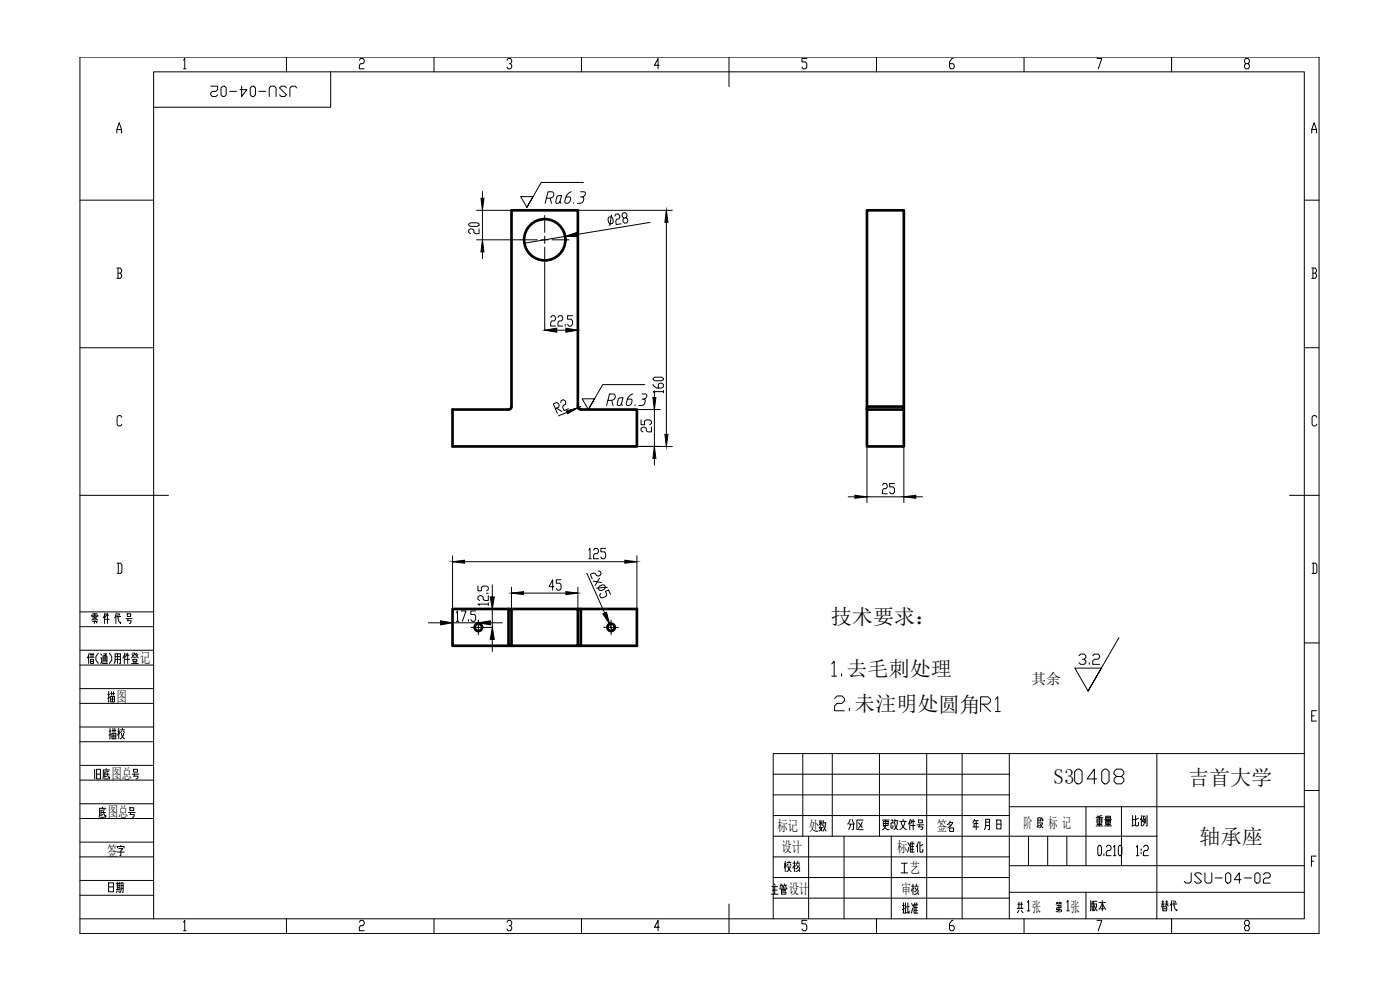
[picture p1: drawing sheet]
<svg xmlns="http://www.w3.org/2000/svg" width="420mm" height="297mm" viewBox="0 0 420 297" stroke-linecap="round" stroke-linejoin="round" font-family="sans-serif">
<!-- layer: 5 -->
<g fill="none" stroke="#000" stroke-width=".3">
<path d="M86 17.1v4.5M130.2 17.1v4.5M174.5 17.1v4.5M218.8 17.1v8.9M263 17.1v4.5M307.3 17.1v4.5M351.6 17.1v4.5M99.2 21.6v10.6h-53.1M24 60.1h22.1M391.4 60.1h4.5M24 104.3h22.1M391.4 104.3h4.5"/>
<path d="M24 148.6h26.6M387 148.6h8.9M391.4 192.9h4.5M391.4 226.1h-159.3v49.6M391.4 237.2h4.5M24 275.7h367.4v-254.1h-345.3v254.1M86 275.7v4.4M130.2 275.7v4.4M174.5 275.7v4.4M218.8 271.3v8.8M263 275.7v4.4M307.3 275.7v4.4"/>
<path d="M351.6 275.7v4.4"/>
</g>
<!-- layer: 9 -->
<path d="M24 17.1h371.9v263h-371.9z" fill="none" stroke="#000" stroke-width=".3"/>
<!-- layer: 10 -->
<g fill="none" stroke="#000" stroke-width=".3">
<path d="M55.1 18.1l.3-.5v3M107.9 18.1l.3-.5h.8l.3 .5v.5l-.3 .5h-.8l-.3 .5v1h1.4M152.1 18.1l.4-.5h.7l.4 .5v.5l-.4 .5h-.3M153.2 19.1l.4 .5v.5l-.4 .5h-.7l-.4-.5M197.9 19.6h-1.5l1.1-2v3M242.1 17.6h-1.4v1h1.1l.3 .5v1l-.3 .5h-.8l-.3-.5M286 17.6h-.3l-.7 1v1.5l.3 .5h.7l.4-.5v-.5l-.4-.5h-1M329.2 17.6h1.5l-1.1 3M373.9 19.1l-.4-.5v-.5l.4-.5h.7l.4 .5v.5l-.4 .5h-.7l-.4 .5v.5l.4 .5h.7l.4-.5v-.5l-.4-.5M35.1 39.9v-1l.7-2.1 .7 2.1v1M35.1 38.9h1.4M55.1 20.6h.7"/>
<path d="M393.7 39.9v-1l.7-2.1 .7 2.1v1M393.7 38.9h1.4M144.8 57.5v20.1M143 63.1h10.5M143 72h18.3M163.5 70.9v1.1h-1.1M163.5 64.7v5M163.5 74.2v24.9M164.6 72h-1.1v1.1M165.7 72h5.1M169.6 70.9l-12.2 2.1M173.4 63.1h28.4"/>
<path d="M195.1 66.7l-21.9 3.6M200 63.1v70.8M35.1 80.4h1l.4 .5v.6l-.4 .5M35.4 82h.7l.4 .5v.5l-.4 .5h-1M35.4 80.4v3.1M165.3 95.3l.3-.6h.8l.3 .6v.5l-.3 .5h-.8l-.3 .5v1h1.4M167.1 99.1h2.7M167.5 95.3l.3-.6h.7l.4 .6v.5l-.4 .5h-.7l-.3 .5v1h1.4M169.6 97.3v.5M171.8 94.7h-1.5v1.1h1.1l.4 .5v1l-.4 .5h-.7l-.4-.5M173.4 99.1v22.8M393.7 80.4h1l.4 .5v.6l-.4 .5"/>
<path d="M394 82h.7l.4 .5v.5l-.4 .5h-1M394 80.4v3.1M196 115.3v.4l1 .7h1.6l.5-.3v-.8l-.5-.3h-.5l-.5 .3v1.1M196 113.5l.5-.3h2.1l.5 .3v.4l-.5 .3h-2.1l-.5-.3zM196.4 117.2v22.4M199.1 117.5h-3.1l.5 .4M199.1 117.1v.8M36.6 125.2l-.4-.5h-.7l-.4 .5v2.1l.4 .5h.7l.4-.5M166.7 122.6l1-.4 .1-.6-.2-.5-.5-.3-1 .4 1.2 2.8M167 122.5l1.6 1M168.3 120.8l.1-.6 .7-.3 .5 .4 .2 .4-.1 .7-.7 .2-.1 .6 .4 1 1.3-.6M174.3 122l-6.7 2.8"/>
<path d="M182.3 133.9h19.5M191.1 122.9h7.1M192.4 126v1.4h1v-1l.6-.4h1l.5 .4v.7l-.5 .3M195.5 128.2v1.4h-1l-.5-.4v-.7l-.6-.3h-.5l-.5 .3v.7l.5 .4M260.2 133.9v16.9M271.3 133.9v16.9M395.2 125.2l-.3-.5h-.8l-.3 .5v2.1l.3 .5h.8l.3-.5M254.6 149.1h22.3M264.8 145.6l.4-.5h.7l.4 .5v.5l-.4 .5h-.7l-.4 .5v1.1h1.5M268.4 145.1h-1.4v1h1.1l.3 .5v1l-.3 .6h-.7l-.4-.6M35.1 169h1.1l.4 .5v2.1l-.4 .5h-1.1M35.5 169v3.1"/>
<path d="M135.8 166.8v20.1h7.8M135.8 168.5h55.3M143.4 175.8v1.5h1.1v-1.1l.5-.4h1l.5 .4v.7l-.5 .4M146 178h.5M146.5 178.7v1.5h-1l-.5-.4v-.7l-.5-.4h-.5l-.6 .4v.7l.6 .4M147.8 175.5v3.6M153.5 176.2v6.5M153.5 178h19.9M166.2 176h-1.4l1.1-2v3.1M168.4 174h-1.5v1h1.1l.4 .5v1l-.4 .6h-.7l-.4-.6M173.4 176.2v6.5M176.1 172l5.4 11.9"/>
<path d="M176.7 165.1l.4-.6v3.1M176.7 167.6h.7M178 174.3l2.5 .5M178.1 165.1l.4-.6h.7l.4 .6v.5l-.4 .5h-.7l-.4 .5v1h1.5M179.5 171.3l.6 .1 .3 .7-.3 .5-.5 .2-.6-.1-.3-.7-.6-.1-.9 .4 .5 1.4M179.9 175.9l.9-.4 .6 .1 .3 .6-.3 .6-.9 .4-.7-.1-.3-.7zM179.9 173.5l-1.3 2.1M180.3 178.1l-.4 .5 .3 .7 .7 .1 .9-.4 .3-.6-.4-1 .9-.4 .6 1.3M181.8 164.5h-1.5v1.1h1.1l.4 .5v1l-.4 .5h-.7l-.4-.5M182.3 176.2l-3.3 .3M191.1 166.8v15.9M393.8 169h1.1l.3 .5v2.1l-.3 .5h-1.1"/>
<path d="M394.1 169v3.1M24 199.5h22.1M24 195.1h22.1M24 188h22.1M24 183.6h22.1M26.6 196.6v2.5M26.7 196l-.5 1.4M26.9 197.2h1.3M27 196.4h1.2M27.2 197.8h.9v1.3h-.9zM27.2 198.4h.9M27.3 196v1.2"/>
<path d="M27.5 186l.6-.2 .3-.6 .4 .6 .5 .2M27.5 185v-.4h1.8v.4M27.8 186.4h1.3l-.2 .4M27.8 185.4h.3M27.8 185h.4M27.8 184.2h1.3M27.9 196v1.2M28.2 186h.5M28.3 186.4v.7M28.4 184.2v1M28.7 185h.4M28.8 185.4h.3"/>
<path d="M29.5 196l-.7 1v1l.7 1.1M30.2 197.4h.3v1.3l-.3 .4M30.2 196.2l.3 .4M30.5 198.7l.3 .4h1.4M30.9 198.7v-1.9h1.2l-.2 1.9M30.9 197.4h1.2M30.9 198h1.2M31.1 196.2h.8l-.4 .6v1.9M31.4 184.6v2.5M31.4 196.6l.1 .2M31.5 183.9l-.5 1.5M31.6 185.8h1.2"/>
<path d="M31.9 184.6l-.3 .6M31.9 184.2v.4h.7M32.2 183.9v3.2M32.8 196l.7 1v1l-.7 1.1M34.3 199.1l.3-.7v-2.2h1.5v2.9h-.2M34.6 197.8h1.5M34.6 197h1.5M34.8 184.6v2.5M34.9 183.9l-.5 1.5M35 185h1.2M35.3 196.2v2.9M35.4 183.9l.3 2.5 .5 .7v-.5"/>
<path d="M35.8 184.2l.1 .4M37.3 196.6v2.5M37.5 196l-.6 1.4M37.6 197.8h1.3M37.8 185.6h1.8M37.9 196.6l-.3 .6M37.9 196.2v.4h.8M38.2 184.2h1v.8h-1zM38.2 186.2h1.1l-.2 .9h-.3M38.3 196v3.1M38.4 185.6l-.1 .6M39.5 199.1h2"/>
<path d="M39.6 196.4l.3 .4M39.8 196h.7v.2l-1 1.2M39.9 197.8h1.2v.6h-1.2zM40.1 197.2h.8M40.2 198.4v.7M40.5 196.2l1 1.2M40.8 198.4v.7M41.1 196l-.3 .4M41.3 196.4l-.2 .4M128.6 186.9h3.6M135.9 182.7h11.9v5.5h-4.2v2.3M137 183.8l.3-.5v3.1"/>
<path d="M137 186.4h.7M138.4 183.3h1.5l-1.1 3.1M140.6 185.9v.5M142.8 183.3h-1.5v1h1.1l.4 .6v1l-.4 .5h-.7l-.4-.5M143.6 186v2.2h-2.3M146.5 181.3h-3.1l.6 .3M146.5 180.9v.7M147.2 186.9h3.6M147.8 191.9v3.6M183 187.2l.8 2.1M183.4 186v2.2h-2.2M185.6 188.2h-2.2v2.3"/>
<path d="M24 211h22.1M24 206.6h22.1M24 218.1h22.1M393.7 214.8h.7M395.1 213.2h-1.4v3.2h1.4M24 222.6h22.1M24 234.1h22.1M24 229.6h22.1M232.1 232.3h70.8M232.1 238.5h70.8M240.9 226.1v24.8M249.8 226.1v24.8"/>
<path d="M263.9 226.1v24.8M278.1 226.1v49.6M288.7 226.1v49.6M302.9 226.1v49.6M347.2 226.1v49.6M24 245.6h22.1M24 241.2h22.1M24 257.1h22.1M24 252.7h22.1M35.2 254.4v-.4h2.1v.4M35.2 255.7h2.1M35.7 254.6h1.1l-.5 .7v1.4h-.3"/>
<path d="M36.3 253.6v.4M232.1 257.1h70.8M232.1 244.7h70.8M232.1 250.9h115.1M242.7 250.9v24.8M245.9 246.9h.8M245.9 248.3h1M245.9 246.2l.1 .3M246.2 247.9l-.2 .6 .7 .9M246.3 246.2v1.5M246.6 247.3l-.3-.4-.4 .6M246.6 248.3l-.1 .6-.6 .5"/>
<path d="M246.7 246.2l-.1 .3M247.2 247.7l.7 1.7M247.2 246.9h.7M247.2 246.2l-.3 1.5M247.7 246.9l-.1 1.4-.6 1.1M253.3 250.9v24.8M267.5 250.9v24.8M285 246.8h.9v.2l-.6 .8-.9 .6M285 248.4h1.2v1.1h-1.2zM285 247.4l.3 .4M285.2 246.3l-.5 .9-.4 .2M292 248.1h1.8"/>
<path d="M292.3 246.2h1.3M292.5 245.8l-.5 1.1M293 246.2v2.7M293.5 247.1h-1.2v1M295.4 248.9l.4-1v-2.1h1.2v3.1h-.4M295.8 246.7h1.2M295.8 247.7h1.2M299.1 246h1.3v2.7h-1.3zM299.1 247.3h1.3M302.9 242h88.5M302.9 259.7h88.5M311.5 246.1h.5"/>
<path d="M311.5 246.9h.5M312 247.7l-.8 .2M312.1 245.3l-.6 .2v2.9M312.2 246.9h.7v.2l-.4 .8-.5 .5M312.2 247.3l.8 1.1M313 245.9v.4h-.3v-.8h-.3l-.3 1M325.9 242v17.7M329.8 253.6h.4l.4 .6v2l-.4 .5h-.4l-.3-.5v-2zM331.3 256.2v.5M332 254.2l.4-.6h.7l.3 .6v.5l-.3 .5h-.7l-.4 .5v1h1.4M334.2 254.2l.3-.6v3.1M334.2 256.7h.7"/>
<path d="M336 253.6h.3l.4 .6v2l-.4 .5h-.3l-.4-.5v-2zM336.6 242v17.7M341 254.2l.4-.6v3.1M341 256.7h.7M342.5 254.7v.5M342.5 255.7v.5M343.2 254.2l.3-.6h.8l.3 .6v.5l-.3 .5h-.8l-.3 .5v1h1.4M393.6 258.4h.7M395 256.9h-1.4v3.1M24 264.2h22.1M24 268.6h22.1M55.1 276.7l.3-.6v3.2"/>
<path d="M55.1 279.3h.7M107.9 276.7l.3-.6h.8l.3 .6v.5l-.3 .5h-.8l-.3 .5v1.1h1.4M152.1 276.7l.4-.6h.7l.4 .6v.5l-.4 .5h-.3M153.2 277.7l.4 .5v.5l-.4 .6h-.7l-.4-.6M197.9 278.2h-1.5l1.1-2.1v3.2M231.5 268.3h2M231.6 266h1.8M231.8 267.1h1.4M232.1 263.3h70.8M232.1 269.5h70.8M232.4 265.2l.2 .4M232.5 266v2.3"/>
<path d="M234.1 266.9v-.4h2v.4M234.4 265.2l-.3 .8M234.4 265.6h.6M234.5 267.3h1.2v-.4h-1.2v1.4h1.3v-.6h-1.3M234.7 265.6l.1 .4M235.1 266.2v.3M235.4 265.2l-.3 .8M235.4 265.6h.7M235.7 265.6l.1 .4M242.1 276.1h-1.4v1.1h1.1l.3 .5v1l-.3 .6h-.8l-.3-.6M273.6 265.9h.7M273.7 266.7l-.1 .7"/>
<path d="M274 265.3v3.1M274.1 266.5l.2 .2M274.6 266.3l.4 .6M274.6 265.9h1M275 265.3v.6M275.4 266.3a1.21 1.21 0 0 1-1 1.3M275.6 267.2a1.14 1.14 0 0 1-1.2 1.2M286 276.1h-.3l-.7 1.1v1.5l.3 .6h.7l.4-.6v-.5l-.4-.5h-1M302.9 267.7h88.5M329.2 276.1h1.5l-1.1 3.2M373.9 277.7l-.4-.5v-.5l.4-.6h.7l.4 .6v.5l-.4 .5h-.7l-.4 .5v.5l.4 .6h.7l.4-.6v-.5l-.4-.5"/>
</g>
<!-- layer: SLD-0 -->
<path d="M308.7 250.9v8.8M314.4 250.9v8.8M320.2 250.9v8.8" fill="none" stroke="#000" stroke-width=".3"/>
<!-- layer: 0 -->
<g fill="none" stroke="#000" stroke-width=".8">
<path d="M152.6 122.9h-16.8v11h55.3v-11h-16.8M173.4 122v-58.9h-19.9v58.9a.88 .88 0 0 1-.9 .9M173.4 122a.88 .88 0 0 0 .9 .9M260.2 122.9h11.1v11h-11.1zM260.2 122.9v-.9h11.1v.9M260.2 122v-58.9h11.1v58.9M152.6 182.7h-16.8v11.1h16.8M153.5 182.7h19.9v11.1h-19.9zM153.5 182.7h-.9v11.1h.9M173.4 182.7h.9v11.1h-.9M174.3 182.7h16.8v11.1h-16.8"/>
<circle cx="163.5" cy="71.9" r="6.2"/>
<circle cx="143.6" cy="188.2" r="1.11"/>
<circle cx="183.4" cy="188.2" r="1.11"/>
</g>
<!-- layer: 10 -->
<g fill="#000" stroke="#000" stroke-width=".3">
<path d="M144.8 72l.5 3.6h-1zM144.3 59.5h1l-.5 3.6zM169.6 70.9l3.5-1.1 .2 1.2zM200 63.1l.5 3.6h-1zM163.5 99.1l3.6-.6v1.2zM169.8 98.5l3.6 .6-3.6 .6zM170 123.3l3.5-1-3.2 1.8zM196.4 133.9l.4 3.6h-.9zM199.5 130.3h1l-.5 3.6zM256.6 148.6l3.6 .5-3.6 .4zM271.3 149.1l3.6-.5v.9zM135.8 168.5l3.6-.4v.9z"/>
<path d="M147.1 179.1h1.2l-.5 3.6zM153.5 178l3.6-.5v.9zM169.8 177.5l3.6 .5-3.6 .4zM187.5 168.1l3.6 .4-3.6 .5zM132.2 186.3l3.6 .6-3.6 .6zM147.8 188.2l.5 3.7h-1.2zM143.6 186.9l3.6-.6v1.2zM180.9 184.2l1.1-.5 1 3.5z"/>
</g>
<path d="M175.1 54.7h-12.7l-4.3 7.5 1.9-3.2h-3.7l1.8 3.2M193.5 115.4h-12.6l-4.3 7.5 1.8-3.2h-3.7l1.9 3.2M335.8 191.3l-9.3 16.1 4-6.9h-7.9l3.9 6.9" fill="none" stroke="#000" stroke-width=".3"/>
<!-- layer: 0 -->
<path d="M249.6 199.2l.7-.8v4.5M249.6 202.9h1.5M252.6 202.1v.8" fill="none" stroke="#000" stroke-width=".3"/>
<text font-size="8.4" x="293.2" y="214.8">R1</text>
<g font-size="7.9">
<text x="255.8" y="214.5" transform="rotate(-90 255.8 214.5)">2.</text>
<text x="321.4" y="236.4">0408</text>
</g>
<text font-size="7.5" x="181.3" y="68.8">28</text>
<g font-size="6.6">
<text x="62.1" y="30.3">JSU-04-02</text>
<text x="162.3" y="62.1">Ra6.3</text>
<text x="139.3" y="71.3">20</text>
<text x="181" y="122.8">Ra6.3</text>
<text x="322.4" y="200.7">3.2</text>
<text x="31.4" y="223">描校</text>
<text x="27.2" y="234.9">旧底图总号号</text>
<text x="28.6" y="246.6">底图总号号</text>
<text x="253.3" y="250.1">分区</text>
<text x="263.5" y="250.1">更改文件号</text>
<text x="327.7" y="249.1">重量</text>
<text x="338.3" y="249.1">比例</text>
<text x="270.9" y="256.8">准化</text>
<text x="234.2" y="262.8">校核</text>
<text x="31.4" y="269.2">日期</text>
<text x="354.2" y="266.3">JSU-04-02</text>
<text x="269.5" y="275.2">批准</text>
<text x="326" y="274.5">版本</text>
<text x="347.5" y="274.5">替代</text>
</g>
<g font-size="6.3">
<text x="249.4" y="187.4">技术要求：</text>
<text x="254" y="202.9">去毛刺处理</text>
<text x="256.4" y="213.3">未注明处圆角</text>
<text x="316.2" y="235.2">S3</text>
<text x="356.5" y="235.7">吉首大学</text>
<text x="360" y="253.1">轴承座</text>
</g>
<g font-size="5.3">
<text x="35.3" y="211.7" transform="rotate(-90 35.3 211.7)">描图</text>
<text x="273.4" y="263.2" transform="rotate(-90 273.4 263.2)">工艺</text>
</g>
<g font-size="4.9">
<text x="308" y="275.2" transform="rotate(-90 308 275.2)">共 张</text>
<text x="319.6" y="275.2" transform="rotate(-90 319.6 275.2)">第 张</text>
</g>
<g font-size="4.4">
<text x="42.1" y="199.1">记</text>
<text x="309.5" y="205.3">其余</text>
<text x="34.9" y="210.6">图</text>
<text x="33.5" y="233.7">图总</text>
<text x="32.3" y="245.2">图总</text>
<text x="233.3" y="249.5">标记</text>
<text x="242.8" y="249.4">处</text>
<text x="281.2" y="249.5">签</text>
<text x="307.1" y="248.4">阶</text>
<text x="314.6" y="248.4">标 记</text>
<text x="32.1" y="256.7">签</text>
<text x="234.6" y="255.6">设计</text>
<text x="269.2" y="255.7">标</text>
<text x="273" y="261.9">艺</text>
<text x="236.7" y="268.3">设计</text>
<text x="270.5" y="268.4">审</text>
<text x="309.8" y="273.8">张</text>
<text x="321.4" y="273.8">张</text>
</g>
</svg>
